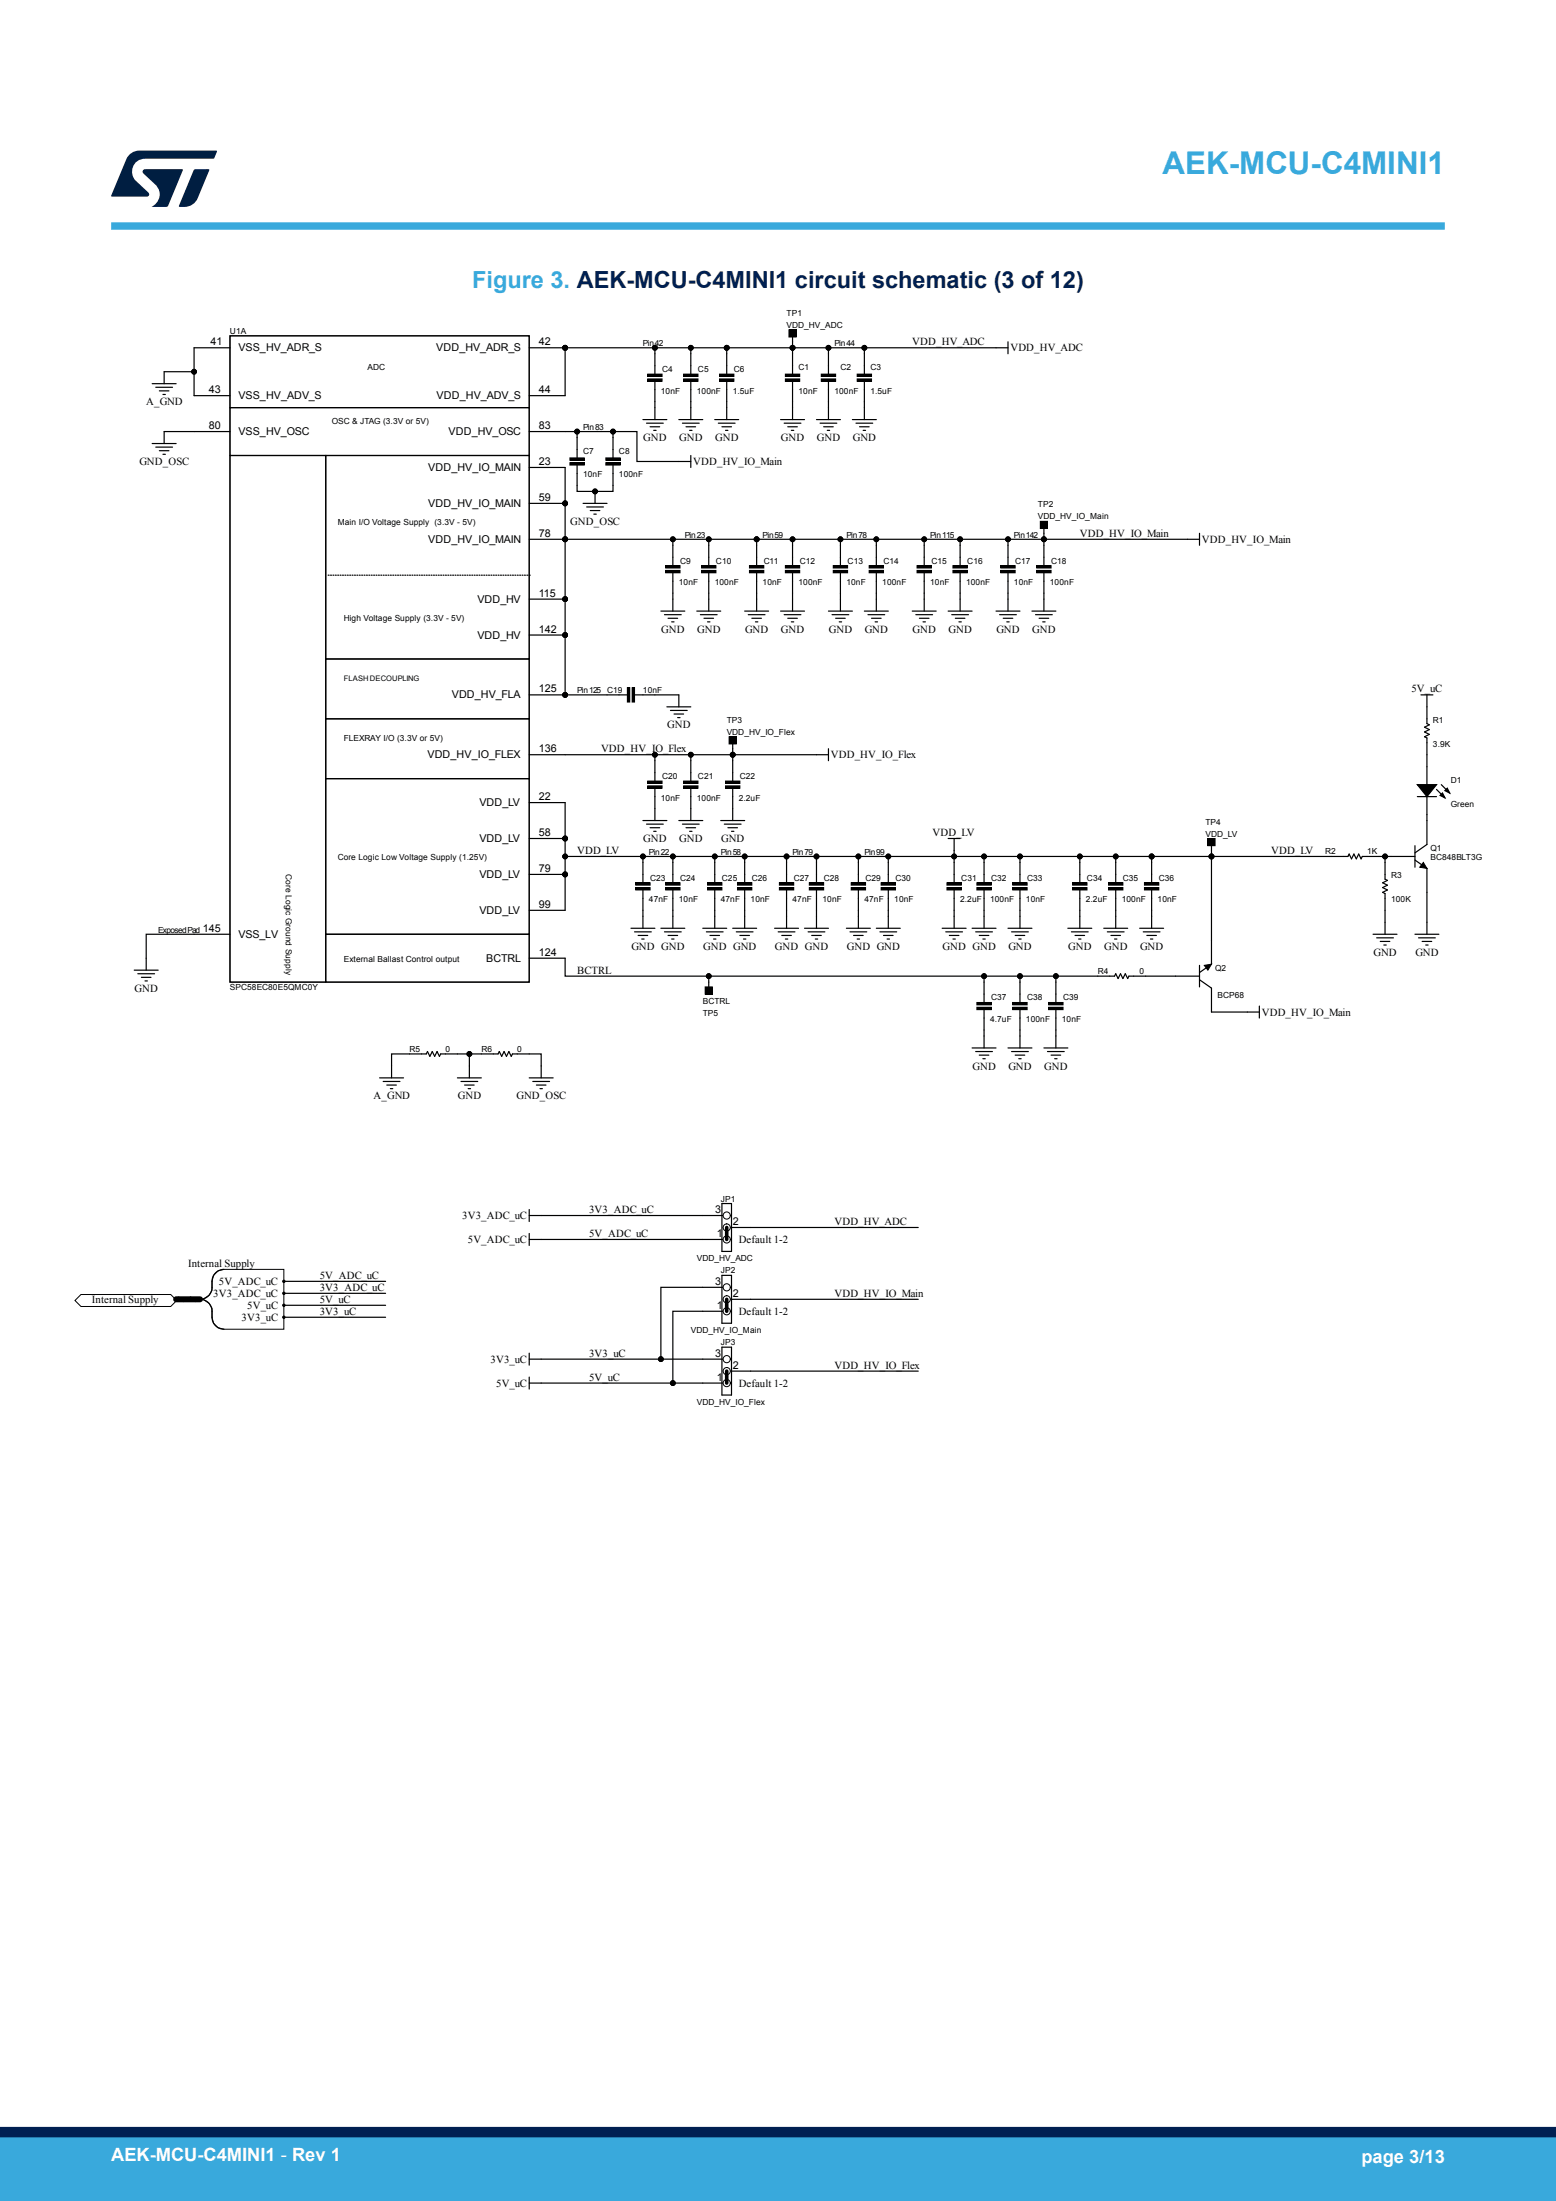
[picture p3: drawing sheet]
<svg xmlns="http://www.w3.org/2000/svg" width="210mm" height="297mm" viewBox="0 0 210 297" stroke-linecap="round" stroke-linejoin="round" font-family="sans-serif">
<g fill="none" stroke="#000" stroke-width=".16">
<path d="M20.5 51.8h3.3M20.5 59.8h3.3M21 52.3h2.3M21.5 52.7h1.3M22 53.2h.3M22.2 50.2v1.6M22.2 58.2v1.6M77.9 59v2.9M82.7 59v2.9M86.8 56.6h3.2M87.3 57.1h2.2M87.7 57.6h1.3"/>
<path d="M88.2 58.1h.3M88.4 47.7v2.9M88.4 51.3v2.9M88.4 55v1.6M91.6 56.6h3.2M92.1 57.1h2.3M92.6 57.6h1.3M93.1 58.1h.3M93.2 47.7v2.9M93.2 51.3v2.9M93.2 55v1.6M96.5 56.6h3.2"/>
<path d="M96.9 57.1h2.3M97.4 57.6h1.3M97.9 58.1h.3M98.1 47.7v2.9M98.1 51.3v2.9M98.1 55v1.6M105.3 56.6h3.3M105.8 57.1h2.3M106.3 57.6h1.3M106.8 58.1h.3M107 45.3v.8M107 47.7v2.9"/>
<path d="M107 51.3v2.9M107 55v1.6M110.2 56.6h3.2M110.7 57.1h2.2M111.2 57.6h1.3M111.6 58.1h.4M111.8 47.7v2.9M111.8 51.3v2.9M111.8 55v1.6M115 56.6h3.3M115.5 57.1h2.3M116 57.6h1.3"/>
<path d="M116.5 58.1h.3M116.7 47.7v2.9M116.7 51.3v2.9M116.7 55v1.6M134.4 46.9h1.6M136 46.1v1.6M21 60.3h2.3M21.5 60.8h1.3M22 61.3h.3M77.9 62.6v2.9M78.7 67.9h3.2M79.2 68.4h2.2"/>
<path d="M79.7 68.9h1.3M80.1 69.4h.4M80.3 66.3v1.6M82.7 62.6v2.9M90.8 73.6v2.9M90.8 77.1v2.9M91.6 62.3h1.6M93.2 61.5v1.6M95.7 73.6v2.9M95.7 77.1v2.9M102.1 73.6v2.9M102.1 77.1v2.9"/>
<path d="M107 73.6v2.9M107 77.1v2.9M113.4 73.6v2.9M113.4 77.1v2.9M118.3 73.6v2.9M118.3 77.1v2.9M124.7 73.6v2.9M124.7 77.1v2.9M129.6 73.6v2.9M129.6 77.1v2.9M136 73.6v2.9M136 77.1v2.9"/>
<path d="M140.9 71.2v.8M140.9 73.6v2.9M140.9 77.1v2.9M160.3 72.8h1.6M161.9 72v1.6M81.9 93.8h2.9M85.5 93.8h2.9M89.2 82.5h3.2M89.7 82.9h2.2M90 95.4h3.2M90.2 83.4h1.3M90.5 95.9h2.2"/>
<path d="M90.6 83.9h.4M90.8 80.8v1.7M91 96.3h1.3M91.5 96.8h.3M91.6 93.8v1.6M94 82.5h3.3M94.5 82.9h2.3M95 83.4h1.3M95.5 83.9h.3M95.7 80.8v1.7M100.5 82.5h3.2M101 82.9h2.2"/>
<path d="M101.5 83.4h1.3M102 83.9h.3M102.1 80.8v1.7M105.3 82.5h3.3M105.8 82.9h2.3M106.3 83.4h1.3M106.8 83.9h.3M107 80.8v1.7M111.8 82.5h3.2M112.3 82.9h2.3M112.8 83.4h1.3M113.3 83.9h.3"/>
<path d="M113.4 80.8v1.7M116.7 82.5h3.2M117.1 82.9h2.3M117.6 83.4h1.3M118.1 83.9h.3M118.3 80.8v1.7M123.1 82.5h3.2M123.6 82.9h2.3M124.1 83.4h1.3M124.6 83.9h.3M124.7 80.8v1.7M128 82.5h3.2"/>
<path d="M128.4 82.9h2.3M128.9 83.4h1.3M129.4 83.9h.3M129.6 80.8v1.7M134.4 82.5h3.3M134.9 82.9h2.3M135.4 83.4h1.3M135.9 83.9h.3M136 80.8v1.7M139.3 82.5h3.2M139.8 82.9h2.2M140.2 83.4h1.3"/>
<path d="M140.7 83.9h.3M140.9 80.8v1.7M191.8 93.8h1.6M192.6 93.8v1.6M86.8 116.4v2.9M86.8 119.9v2.9M86.8 110.7h3.2M87.3 111.2h2.2M87.7 111.7h1.3M88.2 112.2h.3M88.4 102.6v3M88.4 106.2v4.5"/>
<path d="M90.8 116.4v2.9M90.8 119.9v2.9M91.6 110.7h3.2M92.1 111.2h2.3M92.6 111.7h1.3M93.1 112.2h.3M93.2 102.6v3M93.2 106.2v4.5M96.5 116.4v2.9M96.5 119.9v2.9M97.3 110.7h3.2M97.8 111.2h2.2"/>
<path d="M98.2 111.7h1.3M98.7 112.2h.3M98.9 100.2v.8M98.9 102.6v3M98.9 106.2v4.5M100.5 116.4v2.9M100.5 119.9v2.9M106.2 116.4v2.9M106.2 119.9v2.9M110.2 116.4v2.9M110.2 119.9v2.9M110.2 101.8h1.6"/>
<path d="M111.8 101v1.6M115.8 116.4v2.9M115.8 119.9v2.9M119.9 116.4v2.9M119.9 119.9v2.9M128 113.1h1.6M128.8 113.1v1.7M128.8 116.4v2.9M128.8 119.9v2.9M132.8 116.4v2.9M132.8 119.9v2.9M137.7 116.4v2.9"/>
<path d="M137.7 119.9v2.9M145.7 116.4v2.9M145.7 119.9v2.9M150.6 116.4v2.9M150.6 119.9v2.9M155.4 116.4v2.9M155.4 119.9v2.9M163.5 114v.8M187.7 115.6h3.3M191 116.1l1.6 1.1v3.2M191 114.1v2.9M191.3 107.5h2.6"/>
<path d="M191.3 105.9h2.6l-1.3 1.6zM192.6 103.5v2.4M192.6 107.5v2.4M192.6 110.7v3.3l-1.6 1.1M193.9 106.5l1.1 1.2M194.4 107.3l.3-.3 .3 .7zM194.5 105.9l1.1 1.1M195 106.7l.3-.3 .3 .6zM18.1 130.9h3.2M18.6 131.4h2.3M19.1 131.9h1.3M19.6 132.4h.3"/>
<path d="M19.7 129.3v1.6M85.2 125.3h3.2M85.6 125.7h2.3M86.1 126.2h1.3M86.6 126.7h.3M86.8 123.6v1.7M89.2 125.3h3.2M89.7 125.7h2.2M90.2 126.2h1.3M90.6 126.7h.4M90.8 123.6v1.7M94.8 125.3h3.3"/>
<path d="M95.3 125.7h2.3M95.7 132.5v.8M95.8 126.2h1.3M96.3 126.7h.3M96.5 123.6v1.7M98.9 125.3h3.2M99.4 125.7h2.2M99.9 126.2h1.2M100.3 126.7h.4M100.5 123.6v1.7M104.5 125.3h3.3M105 125.7h2.3"/>
<path d="M105.5 126.2h1.3M106 126.7h.3M106.2 123.6v1.7M108.6 125.3h3.2M109.1 125.7h2.2M109.5 126.2h1.3M110 126.7h.4M110.2 123.6v1.7M114.2 125.3h3.3M114.7 125.7h2.3M115.2 126.2h1.3M115.7 126.7h.3"/>
<path d="M115.8 123.6v1.7M118.3 125.3h3.2M118.8 125.7h2.2M119.2 126.2h1.3M119.7 126.7h.3M119.9 123.6v1.7M127.2 125.3h3.2M127.6 125.7h2.3M128.1 126.2h1.3M128.6 126.7h.3M128.8 123.6v1.7M131.2 125.3h3.2"/>
<path d="M131.7 125.7h2.2M132.2 126.2h1.3M132.6 126.7h.4M132.8 123.6v1.7M132.8 132.5v2.9M132.8 136.1v2.9M132.8 139.8v1.6M136 125.3h3.3M136.5 125.7h2.3M137 126.2h1.3M137.5 126.7h.3M137.7 123.6v1.7"/>
<path d="M137.7 132.5v2.9M137.7 136.1v2.9M137.7 139.8v1.6M142.5 132.5v2.9M142.5 136.1v2.9M142.5 139.8v1.6M144.1 125.3h3.2M144.6 125.7h2.3M145.1 126.2h1.3M145.6 126.7h.3M145.7 123.6v1.7M148.2 131.7h2.2l.2-.3 .3 .6 .3-.6 .3 .6 .4-.6 .3 .6 .2-.3h2.2"/>
<path d="M149 125.3h3.2M149.4 125.7h2.3M149.9 126.2h1.3M150.4 126.7h.3M150.6 123.6v1.7M153.8 125.3h3.2M154.3 125.7h2.3M154.8 126.2h1.3M155.3 126.7h.3M155.4 123.6v1.7M158.7 131.7h3.2M161.9 132.2l1.6 1.1v3.3"/>
<path d="M161.9 130.3v2.9M163.5 126.9v3.2l-1.6 1.1M168.3 136.6h1.7M170 135.8v1.6M185.3 126.1h3.2M185.8 126.6h2.3M186.3 127h1.3M186.8 127.5h.3M186.9 124.5v1.6M191 126.1h3.2M191.4 126.6h2.3M191.9 127h1.3"/>
<path d="M192.4 127.5h.3M192.6 124.5v1.6M51.2 145.4h3.3M51.7 145.9h2.3M52.2 146.4h1.3M52.7 146.9h.3M52.8 143.8v1.6M55.3 142.2h2.2l.2-.3 .3 .6 .3-.6 .4 .6 .3-.6 .3 .6 .2-.3h2.2M61.7 145.4h3.3M62.2 145.9h2.3M62.7 146.4h1.3M63.2 146.9h.3"/>
<path d="M63.3 143.8v1.6M65 142.2h2.2l.2-.3 .3 .6 .3-.6 .4 .6 .3-.6 .3 .6 .2-.3h2.2M71.4 145.4h3.3M71.9 145.9h2.3M72.4 146.4h1.3M72.9 146.9h.3M73 143.8v1.6M131.2 141.4h3.2M131.7 141.9h2.2M132.2 142.4h1.3M132.6 142.9h.4M136 141.4h3.3"/>
<path d="M136.5 141.9h2.3M137 142.4h1.3M137.5 142.9h.3M140.9 141.4h3.2M141.4 141.9h2.2M141.9 142.4h1.2M142.3 142.9h.4M94.8 164h3.8"/>
</g>
<g fill="#000">
<path d="M192.1 116.4l.5 .8-1-.2zM191.3 105.9h2.6l-1.3 1.6zM194.4 107.3l.3-.3 .3 .7zM195 106.7l.3-.3 .3 .6zM162.5 130.3l1-.2-.5 .8z"/>
<path d="M87.4 51.1h2v.4h-2z" fill-rule="evenodd"/>
<path d="M87.4 50.5h2v.3h-2z" fill-rule="evenodd"/>
<path d="M92.3 51.1h1.9v.4h-1.9z" fill-rule="evenodd"/>
<path d="M92.3 50.5h1.9v.3h-1.9z" fill-rule="evenodd"/>
<path d="M97.1 51.1h1.9v.4h-1.9z" fill-rule="evenodd"/>
<path d="M97.1 50.5h1.9v.3h-1.9z" fill-rule="evenodd"/>
<path d="M106 51.1h1.9v.4h-1.9z" fill-rule="evenodd"/>
<path d="M106 50.5h1.9v.3h-1.9z" fill-rule="evenodd"/>
<path d="M106.5 44.5h.9v1h-.9z" fill-rule="evenodd"/>
<path d="M110.8 51.1h2v.4h-2z" fill-rule="evenodd"/>
<path d="M110.8 50.5h2v.3h-2z" fill-rule="evenodd"/>
<path d="M115.7 51.1h1.9v.4h-1.9z" fill-rule="evenodd"/>
<path d="M115.7 50.5h1.9v.3h-1.9z" fill-rule="evenodd"/>
<path d="M76.9 62.4h2v.4h-2z" fill-rule="evenodd"/>
<path d="M76.9 61.8h2v.3h-2z" fill-rule="evenodd"/>
<path d="M81.8 62.4h1.9v.4h-1.9z" fill-rule="evenodd"/>
<path d="M81.8 61.8h1.9v.3h-1.9z" fill-rule="evenodd"/>
<path d="M89.8 77h2v.3h-2z" fill-rule="evenodd"/>
<path d="M89.8 76.3h2v.3h-2z" fill-rule="evenodd"/>
<path d="M94.7 77h1.9v.3h-1.9z" fill-rule="evenodd"/>
<path d="M94.7 76.3h1.9v.3h-1.9z" fill-rule="evenodd"/>
<path d="M101.1 77h2v.3h-2z" fill-rule="evenodd"/>
<path d="M101.1 76.3h2v.3h-2z" fill-rule="evenodd"/>
<path d="M106 77h1.9v.3h-1.9z" fill-rule="evenodd"/>
<path d="M106 76.3h1.9v.3h-1.9z" fill-rule="evenodd"/>
<path d="M112.5 77h1.9v.3h-1.9z" fill-rule="evenodd"/>
<path d="M112.5 76.3h1.9v.3h-1.9z" fill-rule="evenodd"/>
<path d="M117.3 77h1.9v.3h-1.9z" fill-rule="evenodd"/>
<path d="M117.3 76.3h1.9v.3h-1.9z" fill-rule="evenodd"/>
<path d="M123.8 77h1.9v.3h-1.9z" fill-rule="evenodd"/>
<path d="M123.8 76.3h1.9v.3h-1.9z" fill-rule="evenodd"/>
<path d="M128.6 77h1.9v.3h-1.9z" fill-rule="evenodd"/>
<path d="M128.6 76.3h1.9v.3h-1.9z" fill-rule="evenodd"/>
<path d="M135.1 77h1.9v.3h-1.9z" fill-rule="evenodd"/>
<path d="M135.1 76.3h1.9v.3h-1.9z" fill-rule="evenodd"/>
<path d="M139.9 77h2v.3h-2z" fill-rule="evenodd"/>
<path d="M139.9 76.3h2v.3h-2z" fill-rule="evenodd"/>
<path d="M140.4 70.3h1v1h-1z" fill-rule="evenodd"/>
<path d="M84.7 92.8h.3v1.9h-.3z" fill-rule="evenodd"/>
<path d="M85.3 92.8h.3v1.9h-.3z" fill-rule="evenodd"/>
<path d="M98.4 99.4h1v1h-1z" fill-rule="evenodd"/>
<path d="M85.8 119.1h1.9v.3h-1.9z" fill-rule="evenodd"/>
<path d="M85.8 119.8h1.9v.3h-1.9z" fill-rule="evenodd"/>
<path d="M87.4 106h2v.4h-2z" fill-rule="evenodd"/>
<path d="M87.4 105.4h2v.3h-2z" fill-rule="evenodd"/>
<path d="M89.8 119.8h2v.3h-2z" fill-rule="evenodd"/>
<path d="M89.8 119.1h2v.3h-2z" fill-rule="evenodd"/>
<path d="M92.3 106h1.9v.4h-1.9z" fill-rule="evenodd"/>
<path d="M92.3 105.4h1.9v.3h-1.9z" fill-rule="evenodd"/>
<path d="M95.5 119.1h1.9v.3h-1.9z" fill-rule="evenodd"/>
<path d="M95.5 119.8h1.9v.3h-1.9z" fill-rule="evenodd"/>
<path d="M97.9 105.4h2v.3h-2z" fill-rule="evenodd"/>
<path d="M97.9 106h2v.4h-2z" fill-rule="evenodd"/>
<path d="M99.5 119.8h2v.3h-2z" fill-rule="evenodd"/>
<path d="M99.5 119.1h2v.3h-2z" fill-rule="evenodd"/>
<path d="M105.2 119.1h1.9v.3h-1.9z" fill-rule="evenodd"/>
<path d="M105.2 119.8h1.9v.3h-1.9z" fill-rule="evenodd"/>
<path d="M109.2 119.8h2v.3h-2z" fill-rule="evenodd"/>
<path d="M109.2 119.1h2v.3h-2z" fill-rule="evenodd"/>
<path d="M114.9 119.1h1.9v.3h-1.9z" fill-rule="evenodd"/>
<path d="M114.9 119.8h1.9v.3h-1.9z" fill-rule="evenodd"/>
<path d="M118.9 119.8h2v.3h-2z" fill-rule="evenodd"/>
<path d="M118.9 119.1h2v.3h-2z" fill-rule="evenodd"/>
<path d="M127.8 119.8h1.9v.3h-1.9z" fill-rule="evenodd"/>
<path d="M127.8 119.1h1.9v.3h-1.9z" fill-rule="evenodd"/>
<path d="M131.8 119.8h2v.3h-2z" fill-rule="evenodd"/>
<path d="M131.8 119.1h2v.3h-2z" fill-rule="evenodd"/>
<path d="M136.7 119.8h1.9v.3h-1.9z" fill-rule="evenodd"/>
<path d="M136.7 119.1h1.9v.3h-1.9z" fill-rule="evenodd"/>
<path d="M144.8 119.8h1.9v.3h-1.9z" fill-rule="evenodd"/>
<path d="M144.8 119.1h1.9v.3h-1.9z" fill-rule="evenodd"/>
<path d="M149.6 119.8h1.9v.3h-1.9z" fill-rule="evenodd"/>
<path d="M149.6 119.1h1.9v.3h-1.9z" fill-rule="evenodd"/>
<path d="M154.5 119.8h1.9v.3h-1.9z" fill-rule="evenodd"/>
<path d="M154.5 119.1h1.9v.3h-1.9z" fill-rule="evenodd"/>
<path d="M163 113.1h1v1h-1z" fill-rule="evenodd"/>
<path d="M95.2 133.2h.9v.9h-.9z" fill-rule="evenodd"/>
<path d="M131.8 135.9h2v.3h-2z" fill-rule="evenodd"/>
<path d="M131.8 135.3h2v.3h-2z" fill-rule="evenodd"/>
<path d="M136.7 135.9h1.9v.3h-1.9z" fill-rule="evenodd"/>
<path d="M136.7 135.3h1.9v.3h-1.9z" fill-rule="evenodd"/>
<path d="M141.5 135.9h2v.3h-2z" fill-rule="evenodd"/>
<path d="M141.5 135.3h2v.3h-2z" fill-rule="evenodd"/>
</g>
<g fill="none" stroke="#000" stroke-width=".13">
<path d="M87.4 51.1h2v.4h-2zM87.4 50.5h2v.3h-2zM92.3 51.1h1.9v.4h-1.9zM92.3 50.5h1.9v.3h-1.9zM97.1 51.1h1.9v.4h-1.9zM97.1 50.5h1.9v.3h-1.9zM106 51.1h1.9v.4h-1.9zM106 50.5h1.9v.3h-1.9zM106.5 44.5h.9v1h-.9zM110.8 51.1h2v.4h-2zM110.8 50.5h2v.3h-2zM115.7 51.1h1.9v.4h-1.9z"/>
<path d="M115.7 50.5h1.9v.3h-1.9zM76.9 62.4h2v.4h-2zM76.9 61.8h2v.3h-2zM81.8 62.4h1.9v.4h-1.9zM81.8 61.8h1.9v.3h-1.9zM89.8 77h2v.3h-2zM89.8 76.3h2v.3h-2zM94.7 77h1.9v.3h-1.9zM94.7 76.3h1.9v.3h-1.9zM101.1 77h2v.3h-2zM101.1 76.3h2v.3h-2zM106 77h1.9v.3h-1.9z"/>
<path d="M106 76.3h1.9v.3h-1.9zM112.5 77h1.9v.3h-1.9zM112.5 76.3h1.9v.3h-1.9zM117.3 77h1.9v.3h-1.9zM117.3 76.3h1.9v.3h-1.9zM123.8 77h1.9v.3h-1.9zM123.8 76.3h1.9v.3h-1.9zM128.6 77h1.9v.3h-1.9zM128.6 76.3h1.9v.3h-1.9zM135.1 77h1.9v.3h-1.9zM135.1 76.3h1.9v.3h-1.9zM139.9 77h2v.3h-2z"/>
<path d="M139.9 76.3h2v.3h-2zM140.4 70.3h1v1h-1zM84.7 92.8h.3v1.9h-.3zM85.3 92.8h.3v1.9h-.3zM98.4 99.4h1v1h-1zM85.8 119.1h1.9v.3h-1.9zM85.8 119.8h1.9v.3h-1.9zM87.4 106h2v.4h-2zM87.4 105.4h2v.3h-2zM89.8 119.8h2v.3h-2zM89.8 119.1h2v.3h-2zM92.3 106h1.9v.4h-1.9z"/>
<path d="M92.3 105.4h1.9v.3h-1.9zM95.5 119.1h1.9v.3h-1.9zM95.5 119.8h1.9v.3h-1.9zM97.9 105.4h2v.3h-2zM97.9 106h2v.4h-2zM99.5 119.8h2v.3h-2zM99.5 119.1h2v.3h-2zM105.2 119.1h1.9v.3h-1.9zM105.2 119.8h1.9v.3h-1.9zM109.2 119.8h2v.3h-2zM109.2 119.1h2v.3h-2zM114.9 119.1h1.9v.3h-1.9z"/>
<path d="M114.9 119.8h1.9v.3h-1.9zM118.9 119.8h2v.3h-2zM118.9 119.1h2v.3h-2zM127.8 119.8h1.9v.3h-1.9zM127.8 119.1h1.9v.3h-1.9zM131.8 119.8h2v.3h-2zM131.8 119.1h2v.3h-2zM136.7 119.8h1.9v.3h-1.9zM136.7 119.1h1.9v.3h-1.9zM144.8 119.8h1.9v.3h-1.9zM144.8 119.1h1.9v.3h-1.9zM149.6 119.8h1.9v.3h-1.9z"/>
<path d="M149.6 119.1h1.9v.3h-1.9zM154.5 119.8h1.9v.3h-1.9zM154.5 119.1h1.9v.3h-1.9zM163 113.1h1v1h-1zM192.1 116.4l.5 .8-1-.2zM95.2 133.2h.9v.9h-.9zM131.8 135.9h2v.3h-2zM131.8 135.3h2v.3h-2zM136.7 135.9h1.9v.3h-1.9zM136.7 135.3h1.9v.3h-1.9zM141.5 135.9h2v.3h-2zM141.5 135.3h2v.3h-2z"/>
<path d="M162.5 130.3l1-.2-.5 .8z"/>
<circle cx="80.3" cy="66.3" r=".32"/>
</g>
<circle cx="80.3" cy="66.3" r=".32" fill="#000"/>
<circle cx="98.1" cy="164" r=".48" fill="#fff"/>
<circle cx="98.1" cy="164" r=".48" fill="none" stroke="#000" stroke-width=".13"/>
<path d="M97.6 165.6h3.7" fill="none" stroke="#000" stroke-width=".16"/>
<circle cx="98.1" cy="165.6" r=".48" fill="#fff"/>
<circle cx="98.1" cy="165.6" r=".48" fill="none" stroke="#000" stroke-width=".13"/>
<path d="M94.8 167.3h3.8" fill="none" stroke="#000" stroke-width=".16"/>
<circle cx="98.1" cy="167.3" r=".48" fill="#fff"/>
<circle cx="98.1" cy="167.3" r=".48" fill="none" stroke="#000" stroke-width=".13"/>
<path d="M94.8 173.7h3.8M97.4 162.4h1.3v6.5h-1.3z" fill="none" stroke="#000" stroke-width=".16"/>
<circle cx="98.1" cy="173.7" r=".48" fill="#fff"/>
<circle cx="98.1" cy="173.7" r=".48" fill="none" stroke="#000" stroke-width=".13"/>
<path d="M97.6 175.3h3.7" fill="none" stroke="#000" stroke-width=".16"/>
<circle cx="98.1" cy="175.3" r=".48" fill="#fff"/>
<circle cx="98.1" cy="175.3" r=".48" fill="none" stroke="#000" stroke-width=".13"/>
<path d="M94.8 176.9h3.8" fill="none" stroke="#000" stroke-width=".16"/>
<circle cx="98.1" cy="176.9" r=".48" fill="#fff"/>
<circle cx="98.1" cy="176.9" r=".48" fill="none" stroke="#000" stroke-width=".13"/>
<path d="M97.4 172.1h1.3v6.5h-1.3zM94.8 183.4h3.8" fill="none" stroke="#000" stroke-width=".16"/>
<circle cx="98.1" cy="183.4" r=".48" fill="#fff"/>
<circle cx="98.1" cy="183.4" r=".48" fill="none" stroke="#000" stroke-width=".13"/>
<path d="M97.6 185h3.7" fill="none" stroke="#000" stroke-width=".16"/>
<circle cx="98.1" cy="185" r=".48" fill="#fff"/>
<circle cx="98.1" cy="185" r=".48" fill="none" stroke="#000" stroke-width=".13"/>
<path d="M94.8 186.6h3.8" fill="none" stroke="#000" stroke-width=".16"/>
<circle cx="98.1" cy="186.6" r=".48" fill="#fff"/>
<g fill="none" stroke="#000" stroke-width=".13">
<path d="M31 45.3h40.4v87.2h-40.4zM10.1 175.5l.8-.8h12.1l.8 .8-.8 .8h-12.1zM28.8 172.1l.6-.6 .8-.2h8.1v8.1h-8.1l-.8-.2-.6-.6-.2-.9v-1.2l-.4-.6-.8-.6 .8-.5 .4-.7v-1.2z"/>
<circle cx="26.2" cy="50.2" r=".32"/>
<circle cx="76.3" cy="46.9" r=".32"/>
<circle cx="77.9" cy="58.2" r=".32"/>
<circle cx="82.7" cy="58.2" r=".32"/>
<circle cx="88.4" cy="46.9" r=".32"/>
<circle cx="93.2" cy="46.9" r=".32"/>
<circle cx="98.1" cy="46.9" r=".32"/>
<circle cx="107" cy="46.9" r=".32"/>
<circle cx="111.8" cy="46.9" r=".32"/>
<circle cx="116.7" cy="46.9" r=".32"/>
<circle cx="76.3" cy="67.9" r=".32"/>
<circle cx="76.3" cy="72.8" r=".32"/>
<circle cx="80.3" cy="66.3" r=".32"/>
<circle cx="90.8" cy="72.8" r=".32"/>
<circle cx="95.7" cy="72.8" r=".32"/>
<circle cx="102.1" cy="72.8" r=".32"/>
<circle cx="107" cy="72.8" r=".32"/>
<circle cx="113.4" cy="72.8" r=".32"/>
<circle cx="118.3" cy="72.8" r=".32"/>
<circle cx="124.7" cy="72.8" r=".32"/>
<circle cx="129.6" cy="72.8" r=".32"/>
<circle cx="136" cy="72.8" r=".32"/>
<circle cx="140.9" cy="72.8" r=".32"/>
<circle cx="76.3" cy="93.8" r=".32"/>
<circle cx="76.3" cy="85.7" r=".32"/>
<circle cx="76.3" cy="80.8" r=".32"/>
<circle cx="76.3" cy="113.1" r=".32"/>
<circle cx="76.3" cy="115.6" r=".32"/>
<circle cx="76.3" cy="118" r=".32"/>
<circle cx="86.8" cy="115.6" r=".32"/>
<circle cx="88.4" cy="101.8" r=".32"/>
<circle cx="90.8" cy="115.6" r=".32"/>
<circle cx="93.2" cy="101.8" r=".32"/>
<circle cx="96.5" cy="115.6" r=".32"/>
<circle cx="98.9" cy="101.8" r=".32"/>
<circle cx="100.5" cy="115.6" r=".32"/>
<circle cx="106.2" cy="115.6" r=".32"/>
<circle cx="110.2" cy="115.6" r=".32"/>
<circle cx="115.8" cy="115.6" r=".32"/>
<circle cx="119.9" cy="115.6" r=".32"/>
<circle cx="128.8" cy="115.6" r=".32"/>
<circle cx="132.8" cy="115.6" r=".32"/>
<circle cx="137.7" cy="115.6" r=".32"/>
<circle cx="145.7" cy="115.6" r=".32"/>
<circle cx="150.6" cy="115.6" r=".32"/>
<circle cx="155.4" cy="115.6" r=".32"/>
<circle cx="163.5" cy="115.6" r=".32"/>
<circle cx="186.9" cy="115.6" r=".32"/>
<circle cx="95.7" cy="131.7" r=".32"/>
<circle cx="132.8" cy="131.7" r=".32"/>
<circle cx="137.7" cy="131.7" r=".32"/>
<circle cx="142.5" cy="131.7" r=".32"/>
<circle cx="63.3" cy="142.2" r=".32"/>
<circle cx="38.3" cy="177.7" r=".16"/>
<circle cx="38.3" cy="174.5" r=".16"/>
<circle cx="38.3" cy="176.1" r=".16"/>
<circle cx="38.3" cy="172.9" r=".16"/>
<circle cx="89.2" cy="183.4" r=".32"/>
<circle cx="90.8" cy="186.6" r=".32"/>
<circle cx="98.1" cy="186.6" r=".48"/>
</g>
<g fill="none" stroke="#000" stroke-width=".16">
<path d="M22.2 58.2h8.8M22.2 50.2h4M31 45.3h40.4v9.7h-40.4zM31 55h40.4v6.5h-40.4zM31 46.9h-4.8v6.5h4.8M71.4 58.2h14.6v4.1h5.6M71.4 46.9h4.9M76.3 46.9h21.8M76.3 46.9v6.5h-4.9M77.9 58.2v.8M82.7 58.2v.8M88.4 46.9v.8"/>
<path d="M88.4 54.2v.8M93.2 46.9v.8M93.2 54.2v.8M98.1 46.9v.8M98.1 54.2v.8M107 46.1v.8h-8.9M107 54.2v.8M111.8 46.9v.8M111.8 54.2v.8M116.7 46.9v.8M116.7 54.2v.8M134.4 46.9h-27.4v.8"/>
<path d="M31 61.5h13v71h-13zM44 61.5h27.4v27.4h-27.4zM44.3 77.6h.1M44.6 77.6h.1M44.9 77.6h.1M45.3 77.6h.1M45.6 77.6h.1M45.9 77.6h.1M46.2 77.6h.1M46.5 77.6h.1M46.9 77.6h.1M47.2 77.6h.1"/>
<path d="M47.5 77.6h.1M47.8 77.6h.1M48.2 77.6h.1M48.5 77.6h.1M48.8 77.6h.1M49.1 77.6h.1M49.5 77.6h.1M49.8 77.6h.1M50.1 77.6h.1M50.4 77.6h.1M50.7 77.6h.1M51.1 77.6h.1"/>
<path d="M51.4 77.6h.1M51.7 77.6h.1M52 77.6h.1M52.4 77.6h.1M52.7 77.6h.1M53 77.6h.1M53.3 77.6h.1M53.7 77.6h.1M54 77.6h.1M54.3 77.6h.1M54.6 77.6h.1M54.9 77.6h.1"/>
<path d="M55.3 77.6h.1M55.6 77.6h.1M55.9 77.6h.1M56.2 77.6h.1M56.6 77.6h.1M56.9 77.6h.1M57.2 77.6h.1M57.5 77.6h.1M57.9 77.6h.1M58.2 77.6h.1M58.5 77.6h.1M58.8 77.6h.1"/>
<path d="M59.1 77.6h.1M59.5 77.6h.1M59.8 77.6h.1M60.1 77.6h.1M60.4 77.6h.1M60.8 77.6h.1M61.1 77.6h.1M61.4 77.6h.1M61.7 77.6h.1M62.1 77.6h.1M62.4 77.6h.1M62.7 77.6h.1"/>
<path d="M63 77.6h.1M63.3 77.6h.1M63.7 77.6h.1M64 77.6h.1M64.3 77.6h.1M64.6 77.6h.1M65 77.6h.1M65.3 77.6h.1M65.6 77.6h.1M65.9 77.6h.1M66.3 77.6h.1M66.6 77.6h.1"/>
<path d="M66.9 77.6h.1M67.2 77.6h.1M67.5 77.6h.1M67.9 77.6h.1M68.2 77.6h.1M68.5 77.6h.1M68.8 77.6h.1M69.2 77.6h.1M69.5 77.6h.1M69.8 77.6h.1M70.1 77.6h.1M70.5 77.6h.1"/>
<path d="M70.8 77.6h.1M71.1 77.6h.1M71.4 77.6h.1M71.4 63.1h4.9v30.7h5.6M71.4 72.8h30.7M71.4 67.9h4.9M77.9 65.5v.8h4.8v-.8M90.8 72.8v.8M95.7 72.8v.8M102.1 72.8h38.8v.8M102.1 72.8v.8M107 72.8v.8"/>
<path d="M113.4 72.8v.8M118.3 72.8v.8M124.7 72.8v.8M129.6 72.8v.8M136 72.8v.8M140.9 72v.8h19.4M44 88.9h27.4v8.1h-27.4zM44 97h27.4v8.1h-27.4zM71.4 85.7h4.9M71.4 93.8h4.9M71.4 80.8h4.9M88.4 93.8h3.2"/>
<path d="M90.8 80v.8M95.7 80v.8M102.1 80v.8M107 80v.8M113.4 80v.8M118.3 80v.8M124.7 80v.8M129.6 80v.8M136 80v.8M140.9 80v.8M192.6 95.4v2.2l.3 .2-.6 .3 .6 .3-.6 .4 .6 .3-.6 .3 .3 .2v3.9M44 105.1h27.4v21h-27.4z"/>
<path d="M71.4 108.3h4.9v14.5h-4.9M71.4 101.8h38.8M71.4 113.1h4.9M71.4 118h4.9M76.3 115.6h79.1M86.8 115.6v.8M88.4 101.8v.8M90.8 115.6v.8M93.2 101.8v.8M96.5 115.6v.8M98.9 101v1.6M100.5 115.6v.8"/>
<path d="M106.2 115.6v.8M110.2 115.6v.8M115.8 115.6v.8M119.9 115.6v.8M128.8 114.8v1.6M132.8 115.6v.8M137.7 115.6v.8M145.7 115.6v.8M150.6 115.6v.8M155.4 115.6v.8M163.5 114.8v12.1M182.1 115.2l.3 .7 .3-.7 .3 .7 .4-.7 .3 .7 .2-.3h3"/>
<path d="M182.1 115.2l-.2 .4h-26.5M187.7 115.6h-.8v3l.3 .2-.6 .3 .6 .3-.6 .4 .6 .3-.6 .3 .3 .2v3.9M192.6 109.9v.8M31 126.1h-11.3v3.2M44 126.1h27.4v6.4h-27.4zM71.4 129.3h4.9v2.4h71.9M86.8 122.8v.8M90.8 122.8v.8M95.7 131.7v.8M96.5 122.8v.8M100.5 122.8v.8M106.2 122.8v.8"/>
<path d="M110.2 122.8v.8M115.8 122.8v.8M119.9 122.8v.8M128.8 122.8v.8M132.8 122.8v.8M132.8 131.7v.8M132.8 139v.8M137.7 122.8v.8M137.7 131.7v.8M137.7 139v.8M142.5 131.7v.8M142.5 139v.8"/>
<path d="M145.7 122.8v.8M150.6 122.8v.8M154.6 131.7h4.1M155.4 122.8v.8M163.5 136.6h4.8M192.6 120.4v4.1M55.3 142.2h-2.5v1.6M61.7 142.2h1.6v1.6M63.3 142.2h1.7M71.4 142.2h1.6v1.6M23.8 175.3h3.2M27 175.3a1.62 1.62 0 0 1 1.6 1.6 2.05 2.05 0 0 0 .8 2.2l.8 .3"/>
<path d="M30.2 171.3a1.62 1.62 0 0 0-1.6 1.6 2.05 2.05 0 0 1-.8 2.2l-.8 .2M38.3 172.9h13.7M38.3 174.5h13.7M38.3 176.1h13.7M38.3 177.7h13.7M71.4 164h23.4M71.4 167.3h23.4M71.4 163.2v1.6M71.4 166.4v1.7M94.8 173.7h-5.6v9.7M94.8 176.9h-4v9.7M101.3 165.6h22.6"/>
<path d="M101.3 175.3h22.6M71.4 183.4h23.4M71.4 186.6h23.4M71.4 182.6v1.6M71.4 185.8v1.6M97.4 181.8h1.3v6.4h-1.3zM101.3 185h22.6"/>
</g>
<path d="M98.1 165.6v1.7M98.1 175.3v1.6M98.1 185v1.6" fill="none" stroke="#000" stroke-width=".49"/>
<g fill="#000">
<circle cx="26.2" cy="50.2" r=".32"/>
<circle cx="76.3" cy="46.9" r=".32"/>
<circle cx="77.9" cy="58.2" r=".32"/>
<circle cx="82.7" cy="58.2" r=".32"/>
<circle cx="88.4" cy="46.9" r=".32"/>
<circle cx="93.2" cy="46.9" r=".32"/>
<circle cx="98.1" cy="46.9" r=".32"/>
<circle cx="107" cy="46.9" r=".32"/>
<circle cx="111.8" cy="46.9" r=".32"/>
<circle cx="116.7" cy="46.9" r=".32"/>
<circle cx="76.3" cy="67.9" r=".32"/>
<circle cx="76.3" cy="72.8" r=".32"/>
<circle cx="80.3" cy="66.3" r=".32"/>
<circle cx="90.8" cy="72.8" r=".32"/>
<circle cx="95.7" cy="72.8" r=".32"/>
<circle cx="102.1" cy="72.8" r=".32"/>
<circle cx="107" cy="72.8" r=".32"/>
<circle cx="113.4" cy="72.8" r=".32"/>
<circle cx="118.3" cy="72.8" r=".32"/>
<circle cx="124.7" cy="72.8" r=".32"/>
<circle cx="129.6" cy="72.8" r=".32"/>
<circle cx="136" cy="72.8" r=".32"/>
<circle cx="140.9" cy="72.8" r=".32"/>
<circle cx="76.3" cy="93.8" r=".32"/>
<circle cx="76.3" cy="85.7" r=".32"/>
<circle cx="76.3" cy="80.8" r=".32"/>
<circle cx="76.3" cy="113.1" r=".32"/>
<circle cx="76.3" cy="115.6" r=".32"/>
<circle cx="76.3" cy="118" r=".32"/>
<circle cx="86.8" cy="115.6" r=".32"/>
<circle cx="88.4" cy="101.8" r=".32"/>
<circle cx="90.8" cy="115.6" r=".32"/>
<circle cx="93.2" cy="101.8" r=".32"/>
<circle cx="96.5" cy="115.6" r=".32"/>
<circle cx="98.9" cy="101.8" r=".32"/>
<circle cx="100.5" cy="115.6" r=".32"/>
<circle cx="106.2" cy="115.6" r=".32"/>
<circle cx="110.2" cy="115.6" r=".32"/>
<circle cx="115.8" cy="115.6" r=".32"/>
<circle cx="119.9" cy="115.6" r=".32"/>
<circle cx="128.8" cy="115.6" r=".32"/>
<circle cx="132.8" cy="115.6" r=".32"/>
<circle cx="137.7" cy="115.6" r=".32"/>
<circle cx="145.7" cy="115.6" r=".32"/>
<circle cx="150.6" cy="115.6" r=".32"/>
<circle cx="155.4" cy="115.6" r=".32"/>
<circle cx="163.5" cy="115.6" r=".32"/>
<circle cx="186.9" cy="115.6" r=".32"/>
<circle cx="95.7" cy="131.7" r=".32"/>
<circle cx="132.8" cy="131.7" r=".32"/>
<circle cx="137.7" cy="131.7" r=".32"/>
<circle cx="142.5" cy="131.7" r=".32"/>
<circle cx="63.3" cy="142.2" r=".32"/>
<circle cx="38.3" cy="177.7" r=".16"/>
<circle cx="38.3" cy="174.5" r=".16"/>
<circle cx="38.3" cy="176.1" r=".16"/>
<circle cx="38.3" cy="172.9" r=".16"/>
<circle cx="89.2" cy="183.4" r=".32"/>
<circle cx="90.8" cy="186.6" r=".32"/>
</g>
<path d="M23.8 175.3h3.2" fill="none" stroke="#000" stroke-width=".81"/>
<path d="M24.1 175l.6 .6M25.7 175l.7 .6" fill="none" stroke="#000" stroke-width=".22"/>
<path d="M15 30.5h180" fill="none" stroke="#39a9dc" stroke-width="1"/>
<g fill="#001e41">
<path d="M17.6 20.8l.8-.4 .4-.1h10.4l.1 .1-.5 1h-9.2a1.74 1.74 0 0 0-1.6 1 1.74 1.74 0 0 0 .3 2l1.7 1.6 .1 .2-.1 .3h-5l2.1-5z"/>
<path d="M26.2 22.9l1.9-.1 .2 .1-1.6 3.9a1.92 1.92 0 0 1-1.8 1.1h-.7l-.1-.1z"/>
<path d="M19.4 22.9l5.2-.1 .1 .1-2.1 5h-2.1a1.85 1.85 0 0 0 .5-2.9l-1.6-1.6-.2-.2z"/>
</g>
<g fill="#39a9dc">
<path d="M0 288.4h210v8.6h-210z" fill-rule="evenodd"/>
<path d="M-.1 288.4h210.2v4.4h-210.2z" fill-rule="evenodd"/>
</g>
<path d="M0 287.7h210" fill="none" stroke="#002052" stroke-width="1.4"/>
<text font-size="4.2" fill="#39a9dc" x="156.9" y="23.5">AEK-MCU-C4MINI1</text>
<text font-size="3.2" fill="#39a9dc" x="63.7" y="38.8">Figure 3. AEK-MCU-C4MINI1 circuit schematic (3 of 12)</text>
<g font-size="2.5" fill="#fff">
<text x="15" y="291.6">AEK-MCU-C4MINI1 - Rev 1</text>
<text x="183.7" y="291.9">page 3/13</text>
</g>
<g font-size="1.5">
<text x="28.4" y="46.6">41</text>
<text x="32.2" y="47.4">VSS_HV_ADR_S</text>
<text x="58.9" y="47.4">VDD_HV_ADR_S</text>
<text x="72.7" y="46.6">42</text>
<text x="123.1" y="46.6">VDD_HV_ADC</text>
<text x="136.4" y="47.4">VDD_HV_ADC</text>
<text x="28.2" y="53.1">43</text>
<text x="32.2" y="53.9">VSS_HV_ADV_S</text>
<text x="58.9" y="53.9">VDD_HV_ADV_S</text>
<text x="72.7" y="53.1">44</text>
<text x="19.7" y="54.7">A_GND</text>
<text x="28.2" y="57.9">80</text>
<text x="32.2" y="58.7">VSS_HV_OSC</text>
<text x="60.5" y="58.7">VDD_HV_OSC</text>
<text x="72.7" y="57.9">83</text>
<text x="86.8" y="59.5">GND</text>
<text x="91.7" y="59.5">GND</text>
<text x="96.5" y="59.5">GND</text>
<text x="105.4" y="59.5">GND</text>
<text x="110.2" y="59.5">GND</text>
<text x="115.1" y="59.5">GND</text>
<text x="18.8" y="62.8">GND_OSC</text>
<text x="57.8" y="63.6">VDD_HV_IO_MAIN</text>
<text x="72.7" y="62.8">23</text>
<text x="93.6" y="62.8">VDD_HV_IO_Main</text>
<text x="57.8" y="68.4">VDD_HV_IO_MAIN</text>
<text x="72.7" y="67.6">59</text>
<text x="77" y="70.8">GND_OSC</text>
<text x="57.8" y="73.3">VDD_HV_IO_MAIN</text>
<text x="72.7" y="72.4">78</text>
<text x="145.7" y="72.4">VDD_HV_IO_Main</text>
<text x="162.2" y="73.3">VDD_HV_IO_Main</text>
<text x="64.4" y="81.3">VDD_HV</text>
<text x="72.7" y="80.5">115</text>
<text x="64.4" y="86.2">VDD_HV</text>
<text x="72.7" y="85.4">142</text>
<text x="89.2" y="85.4">GND</text>
<text x="94.1" y="85.4">GND</text>
<text x="100.6" y="85.4">GND</text>
<text x="105.4" y="85.4">GND</text>
<text x="111.9" y="85.4">GND</text>
<text x="116.7" y="85.4">GND</text>
<text x="123.2" y="85.4">GND</text>
<text x="128" y="85.4">GND</text>
<text x="134.5" y="85.4">GND</text>
<text x="139.3" y="85.4">GND</text>
<text x="61" y="94.3">VDD_HV_FLA</text>
<text x="72.7" y="93.4">125</text>
<text x="190.5" y="93.4">5V_uC</text>
<text x="72.7" y="101.5">136</text>
<text x="81.1" y="101.5">VDD_HV_IO_Flex</text>
<text x="90.1" y="98.3">GND</text>
<text x="57.7" y="102.3">VDD_HV_IO_FLEX</text>
<text x="72.7" y="108">22</text>
<text x="112.1" y="102.3">VDD_HV_IO_Flex</text>
<text x="64.7" y="108.8">VDD_LV</text>
<text x="64.7" y="113.6">VDD_LV</text>
<text x="72.7" y="112.8">58</text>
<text x="86.8" y="113.6">GND</text>
<text x="91.7" y="113.6">GND</text>
<text x="97.3" y="113.6">GND</text>
<text x="125.9" y="112.8">VDD_LV</text>
<text x="64.7" y="118.5">VDD_LV</text>
<text x="72.7" y="117.7">79</text>
<text x="77.9" y="115.2">VDD_LV</text>
<text x="171.6" y="115.2">VDD_LV</text>
<text x="27.4" y="125.7">145</text>
<text x="64.7" y="123.3">VDD_LV</text>
<text x="72.7" y="122.5">99</text>
<text x="32.2" y="126.6">VSS_LV</text>
<text x="65.6" y="129.8">BCTRL</text>
<text x="72.7" y="129">124</text>
<text x="77.9" y="131.4">BCTRL</text>
<text x="85.2" y="128.2">GND GND</text>
<text x="94.9" y="128.2">GND GND</text>
<text x="104.6" y="128.2">GND GND</text>
<text x="114.3" y="128.2">GND GND</text>
<text x="127.2" y="128.2">GND GND</text>
<text x="136.1" y="128.2">GND</text>
<text x="144.2" y="128.2">GND</text>
<text x="149" y="128.2">GND</text>
<text x="153.9" y="128.2">GND</text>
<text x="185.4" y="129">GND</text>
<text x="191" y="129">GND</text>
<text x="18.2" y="133.8">GND</text>
<text x="170.3" y="137">VDD_HV_IO_Main</text>
<text x="50.4" y="148.4">A_GND</text>
<text x="61.8" y="148.4">GND</text>
<text x="69.7" y="148.4">GND_OSC</text>
<text x="131.2" y="144.3">GND</text>
<text x="136.1" y="144.3">GND</text>
<text x="140.9" y="144.3">GND</text>
<text x="62.4" y="164.5">3V3_ADC_uC</text>
<text x="63.1" y="167.7">5V_ADC_uC</text>
<text x="79.5" y="166.9">5V_ADC_uC</text>
<text x="79.5" y="163.7">3V3_ADC_uC</text>
<text x="96.5" y="163.7">3</text>
<text x="96.7" y="166.9">1</text>
<text x="98.9" y="165.3">2</text>
<text x="99.7" y="167.7">Default 1-2</text>
<text x="112.6" y="165.3">VDD_HV_ADC</text>
<text x="25.4" y="171">Internal Supply</text>
<text x="29.5" y="173.4">5V_ADC_uC</text>
<text x="43.2" y="172.6">5V_ADC_uC</text>
<text x="96.5" y="173.4">3</text>
<text x="12.4" y="175.8">Internal Supply</text>
<text x="28.8" y="175">3V3_ADC_uC</text>
<text x="32.6" y="178.2">3V3_uC</text>
<text x="33.4" y="176.6">5V_uC</text>
<text x="43.2" y="177.4">3V3_uC</text>
<text x="43.2" y="174.2">3V3_ADC_uC</text>
<text x="43.2" y="175.8">5V_uC</text>
<text x="96.7" y="176.6">1</text>
<text x="98.9" y="175">2</text>
<text x="99.7" y="177.4">Default 1-2</text>
<text x="112.6" y="175">VDD_HV_IO_Main</text>
<text x="66.2" y="183.9">3V3_uC</text>
<text x="79.5" y="183.1">3V3_uC</text>
<text x="96.5" y="183.1">3</text>
<text x="98.9" y="184.7">2</text>
<text x="112.6" y="184.7">VDD_HV_IO_Flex</text>
<text x="67" y="187.1">5V_uC</text>
<text x="79.5" y="186.3">5V_uC</text>
<text x="96.7" y="186.3">1</text>
<text x="99.7" y="187.1">Default 1-2</text>
</g>
<g font-size="1.1">
<text x="31" y="45">U1A</text>
<text x="86.8" y="46.7">Pin 42</text>
<text x="106.2" y="42.6">TP1</text>
<text x="106.2" y="44.2">VDD_HV_ADC</text>
<text x="112.6" y="46.7">Pin 44</text>
<text x="49.6" y="49.9">ADC</text>
<text x="89.2" y="53.1">10nF</text>
<text x="89.4" y="50.2">C4</text>
<text x="94" y="53.1">100nF</text>
<text x="94.2" y="50.2">C5</text>
<text x="98.9" y="53.1">1.5uF</text>
<text x="99" y="50.2">C6</text>
<text x="107.8" y="53.1">10nF</text>
<text x="107.8" y="49.9">C1</text>
<text x="112.6" y="53.1">100nF</text>
<text x="113.4" y="49.9">C2</text>
<text x="117.5" y="53.1">1.5uF</text>
<text x="117.5" y="49.9">C3</text>
<text x="44.8" y="57.2">OSC &amp; JTAG (3.3V or 5V)</text>
<text x="78.7" y="58">Pin 83</text>
<text x="78.7" y="61.2">C7</text>
<text x="78.7" y="64.4">10nF</text>
<text x="83.5" y="64.4">100nF</text>
<text x="83.5" y="61.2">C8</text>
<text x="45.6" y="70.9">Main I/O Voltage Supply (3.3V - 5V)</text>
<text x="140.1" y="68.5">TP2</text>
<text x="140.1" y="70.1">VDD_HV_IO_Main</text>
<text x="91.8" y="76.1">C9</text>
<text x="92.4" y="72.6">Pin 23</text>
<text x="96.6" y="76.1">C10</text>
<text x="102.9" y="72.6">Pin 59</text>
<text x="103.1" y="76.1">C11</text>
<text x="107.9" y="76.1">C12</text>
<text x="114.2" y="72.6">Pin 78</text>
<text x="114.4" y="76.1">C13</text>
<text x="119.2" y="76.1">C14</text>
<text x="125.5" y="72.6">Pin 115</text>
<text x="125.7" y="76.1">C15</text>
<text x="130.5" y="76.1">C16</text>
<text x="136.8" y="72.6">Pin 142</text>
<text x="137" y="76.1">C17</text>
<text x="141.9" y="76.1">C18</text>
<text x="46.4" y="83.8">High Voltage Supply (3.3V - 5V)</text>
<text x="91.6" y="79">10nF</text>
<text x="96.5" y="79">100nF</text>
<text x="102.9" y="79">10nF</text>
<text x="107.8" y="79">100nF</text>
<text x="114.2" y="79">10nF</text>
<text x="119.1" y="79">100nF</text>
<text x="125.5" y="79">10nF</text>
<text x="130.4" y="79">100nF</text>
<text x="136.8" y="79">10nF</text>
<text x="141.7" y="79">100nF</text>
<text x="77.9" y="93.6">Pin 125 C19</text>
<text x="86.8" y="93.5">10nF</text>
<text x="46.4" y="100">FLEXRAY I/O (3.3V or 5V)</text>
<text x="98.1" y="97.5">TP3</text>
<text x="98.1" y="99.1">VDD_HV_IO_Flex</text>
<text x="193.4" y="100.8">3.9K</text>
<text x="193.4" y="97.5">R1</text>
<text x="89.4" y="105.1">C20</text>
<text x="94.2" y="105.1">C21</text>
<text x="99.9" y="105.1">C22</text>
<text x="195.8" y="105.6">D1</text>
<text x="89.2" y="108">10nF</text>
<text x="94" y="108">100nF</text>
<text x="99.7" y="108">2.2uF</text>
<text x="162.7" y="111.3">TP4</text>
<text x="162.7" y="112.9">VDD_LV</text>
<text x="195.8" y="108.8">Green</text>
<text x="38.6" y="118" transform="rotate(90 38.6 118)">Core Logic Ground Supply</text>
<text x="45.6" y="116.1">Core Logic Low Voltage Supply (1.25V)</text>
<text x="87.6" y="115.4">Pin 22</text>
<text x="87.7" y="118.9">C23</text>
<text x="91.8" y="118.9">C24</text>
<text x="97.3" y="115.4">Pin 58</text>
<text x="97.4" y="118.9">C25</text>
<text x="101.5" y="118.9">C26</text>
<text x="107" y="115.4">Pin 79</text>
<text x="107.1" y="118.9">C27</text>
<text x="111.2" y="118.9">C28</text>
<text x="116.7" y="115.4">Pin 99</text>
<text x="116.8" y="118.9">C29</text>
<text x="120.9" y="118.9">C30</text>
<text x="129.7" y="118.9">C31</text>
<text x="133.8" y="118.9">C32</text>
<text x="138.6" y="118.9">C33</text>
<text x="146.7" y="118.9">C34</text>
<text x="151.5" y="118.9">C35</text>
<text x="156.4" y="118.9">C36</text>
<text x="178.8" y="115.3">R2</text>
<text x="184.5" y="115.3">1K</text>
<text x="187.7" y="118.5">R3</text>
<text x="193.1" y="114.8">Q1</text>
<text x="193.1" y="116.1">BC848BLT3G</text>
<text x="21.3" y="125.9">Exposed Pad</text>
<text x="87.6" y="121.8">47nF</text>
<text x="91.6" y="121.8">10nF</text>
<text x="97.3" y="121.8">47nF</text>
<text x="101.3" y="121.8">10nF</text>
<text x="107" y="121.8">47nF</text>
<text x="111" y="121.8">10nF</text>
<text x="116.7" y="121.8">47nF</text>
<text x="120.7" y="121.8">10nF</text>
<text x="129.6" y="121.8">2.2uF</text>
<text x="133.6" y="121.8">100nF</text>
<text x="138.5" y="121.8">10nF</text>
<text x="146.5" y="121.8">2.2uF</text>
<text x="151.4" y="121.8">100nF</text>
<text x="156.2" y="121.8">10nF</text>
<text x="187.7" y="121.8">100K</text>
<text x="46.4" y="129.8">External Ballast Control output</text>
<text x="148.2" y="131.5">R4</text>
<text x="153.8" y="131.5">0</text>
<text x="164" y="131">Q2</text>
<text x="31" y="133.5">SPC58EC80E5QMC0Y</text>
<text x="94.8" y="137.1">TP5</text>
<text x="94.8" y="135.5">BCTRL</text>
<text x="133.6" y="137.9">4.7uF</text>
<text x="133.8" y="135">C37</text>
<text x="138.5" y="137.9">100nF</text>
<text x="138.6" y="135">C38</text>
<text x="143.3" y="137.9">10nF</text>
<text x="143.5" y="135">C39</text>
<text x="164.3" y="134.7">BCP68</text>
<text x="55.3" y="141.9">R5</text>
<text x="60.1" y="141.9">0</text>
<text x="65" y="141.9">R6</text>
<text x="69.8" y="141.9">0</text>
<text x="97.3" y="162.1">JP1</text>
<text x="94" y="170.2">VDD_HV_ADC</text>
<text x="97.3" y="171.8">JP2</text>
<text x="93.2" y="179.9">VDD_HV_IO_Main</text>
<text x="97.3" y="181.5">JP3</text>
<text x="94" y="189.6">VDD_HV_IO_Flex</text>
</g>
<text font-size="1" x="46.4" y="91.9">FLASH DECOUPLING</text>
</svg>
